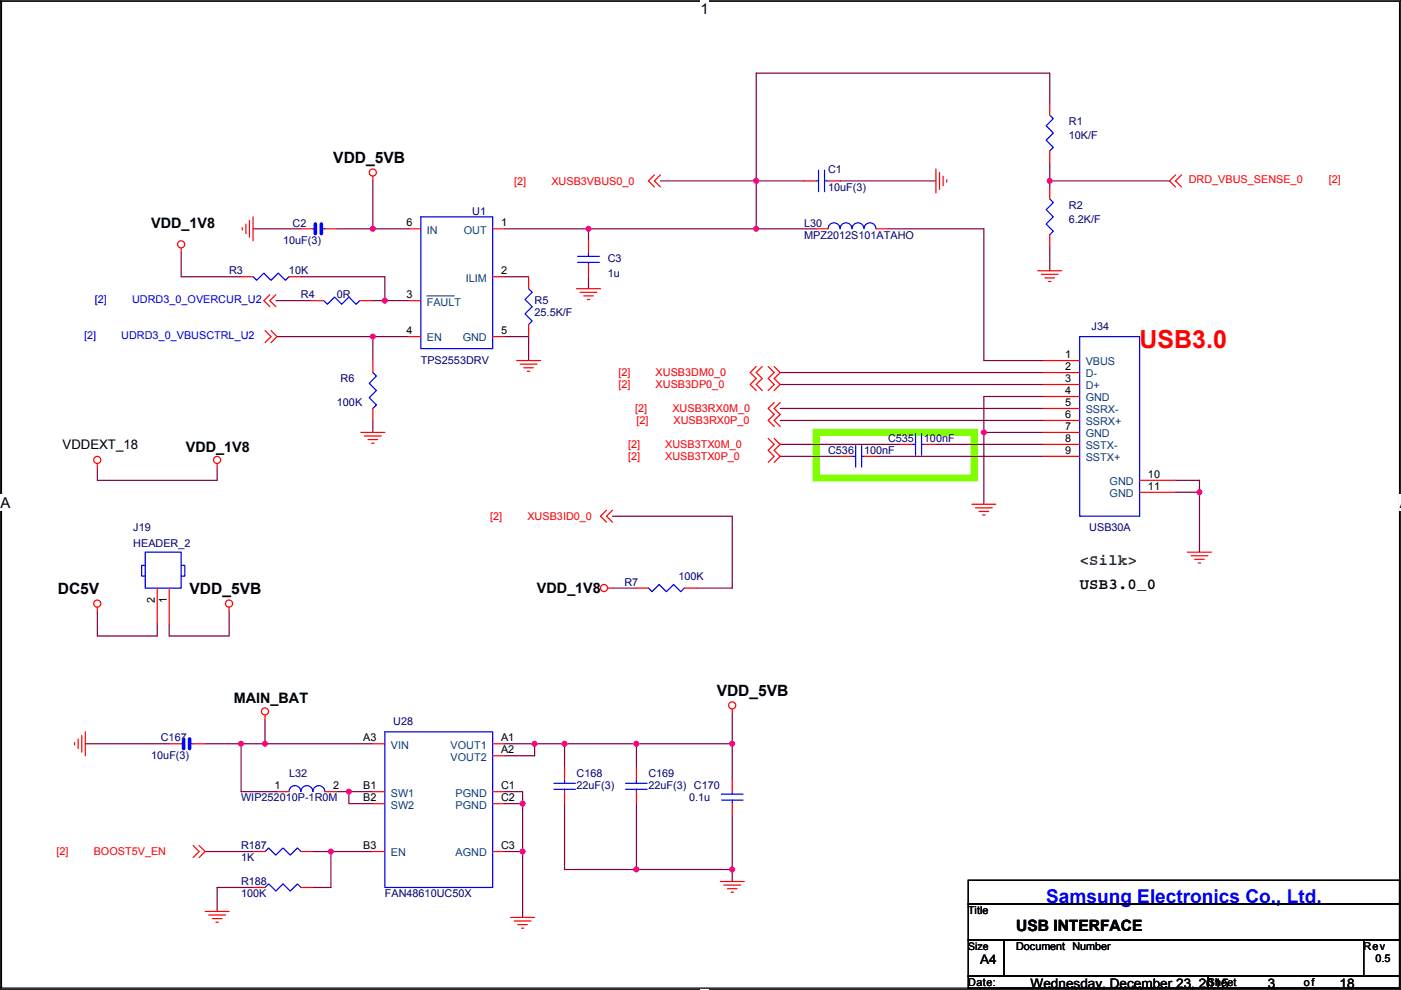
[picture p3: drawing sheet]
<svg xmlns="http://www.w3.org/2000/svg" width="297mm" height="210mm" viewBox="0 0 297 210" stroke-linecap="round" stroke-linejoin="round" font-family="sans-serif">
<path d="M.1 0h296.9v209.8h-296.9zM.3 .3h296.4v209.3h-296.4z" fill="none" stroke="#000" stroke-width=".25"/>
<g fill="#fff">
<path d="M148.5 .1h1.8v3.6h-1.8z"/>
<path d="M148.5 209.7h1.8v.2h-1.8z"/>
<path d="M.1 104.9h2.1v3.5h-2.1z"/>
<path d="M296.8 104.9h.2v3.5h-.2z"/>
</g>
<path d="M173 91.7h33.6v9.7h-33.6z" fill="none" stroke="#80ff00" stroke-width="1.5"/>
<g fill="none" stroke="#800040" stroke-width=".25">
<path d="M79.1 38.4v10.1M140 38.4h20.3M160.3 38.4h10.2M160.3 38.4v10.1M178.1 38.4h20.3M222.6 38.4v1.2M222.6 38.4h25.4M222.6 21.9v-6.4h-62.3v22.9M222.6 34.6v3.8M38.4 53.6v5.1h12.7M53.7 48.5h10.1M63.8 58.7h17.8v5.1"/>
<path d="M71.4 48.5h15.3M107 48.5h17.8v2.6M107 58.7h5.1M124.8 48.5h35.5M124.8 58.7v2.5M160.3 48.5h12.7M188.3 48.5h20.3v28h12.7M222.6 52.3v5.1M58.5 63.8h7.6M58.7 71.4h20.4M78.8 63.8h2.8M79.1 71.4v5.1"/>
<path d="M79.1 71.4h7.6M81.6 63.8h5.1M107 71.4h5.1v5.1M165.4 79h55.9M20.6 99.3v2.6h25.4v-2.6M79.1 89.2v2.5M165.4 94.3h25.4M165.4 96.8h12.7M165.4 81.6h55.9M165.4 86.6h55.9M165.4 89.2h55.9M185.7 96.8h35.6"/>
<path d="M198.4 94.3h22.9M208.6 91.7v15.3M221.3 84.1h-12.7v7.6h12.7M129.9 109.5h25.4v15.2h-7.7M249.2 101.9h5.1v2.5h-5.1M254.3 104.4v12.7M20.6 129.8v5.1h12.7v-2.5M48.6 129.8v5.1h-12.7v-2.5M129.9 124.7h5M18.1 157.8h17.8M43.5 157.8h7.6M51.1 157.8h5.1"/>
<path d="M51.1 157.8v10.1h7.6M56.2 157.8h22.9M56.2 152.7v5.1M107 157.8h6.3v2.5h-6.3M113.3 157.8h6.4M119.7 157.8v5M119.7 157.8h15.2M134.9 157.8v5M134.9 157.8h20.4M155.3 151.4v14M71.4 167.9h2.6v2.6h5.1M74 167.9h5.1"/>
<path d="M107 167.9h3.8v2.6M107 170.5h3.8M110.8 170.5v10.1M119.7 170.5v13.9h15.2M134.9 170.5v13.9M155.3 173v14M43.5 180.6h10.2M53.7 188.2h-7.7v5.1M66.4 180.6h3.8v7.6h-3.8M70.2 180.6h8.9M107 180.6h3.8M110.8 180.6v14"/>
<path d="M134.9 184.4h20.4"/>
</g>
<g fill="#f0f" stroke="#f0f" stroke-width=".25">
<circle cx="222.6" cy="38.4" r=".5"/>
<circle cx="160.3" cy="48.5" r=".5"/>
<circle cx="124.8" cy="48.5" r=".5"/>
<circle cx="208.6" cy="91.7" r=".5"/>
<circle cx="81.6" cy="63.8" r=".5"/>
<circle cx="79" cy="48.5" r=".5"/>
<circle cx="160.3" cy="38.4" r=".5"/>
<circle cx="79" cy="71.4" r=".5"/>
<circle cx="74" cy="167.9" r=".5"/>
<circle cx="56.2" cy="157.7" r=".5"/>
<circle cx="51.1" cy="157.7" r=".5"/>
<circle cx="110.8" cy="170.4" r=".5"/>
<circle cx="110.8" cy="180.6" r=".5"/>
<circle cx="70.2" cy="180.6" r=".5"/>
<circle cx="155.2" cy="157.7" r=".5"/>
<circle cx="134.9" cy="157.7" r=".5"/>
<circle cx="113.3" cy="157.7" r=".5"/>
<circle cx="155.2" cy="184.4" r=".5"/>
<circle cx="134.9" cy="184.4" r=".5"/>
<circle cx="119.7" cy="157.7" r=".5"/>
<circle cx="254.3" cy="104.4" r=".5"/>
</g>
<g fill="none" stroke="#f00" stroke-width=".25">
<path d="M79.1 37.4v1M138.7 37.1l-1.2 1.3 1.2 1.2M140 37.1l-1.3 1.3 1.3 1.2M170.5 38.4h2.5M175.6 38.4h2.5M198.4 35.8v5.1M199.2 36.6v3.6M200 37.4v2M200.7 38.1v.5M222.6 32v2.6M222.6 21.9v2.5M222.6 39.6v2.6"/>
<path d="M249.2 37.1l-1.2 1.3 1.2 1.2M250.5 37.1l-1.3 1.3 1.3 1.2M38.4 52.6v1M51.1 58.7h2.6M51.4 48.3v.5M52.1 47.5v2.1M52.9 46.8v3.5M53.7 46v5.1M61.3 58.7h2.5M63.8 48.5h2.6M68.9 48.5h2.5M86.7 48.5h2.5"/>
<path d="M104.5 58.7h2.5M104.5 48.5h2.5M112.1 58.7v2.5M124.8 56.2v2.5M124.8 51.1v2.5M173 48.5h2.6M185.7 48.5h2.6M220 57.4h5.1M220.8 58.2h3.5M221.5 58.9h2.1M222.3 59.7h.5M222.6 49.8v2.5"/>
<path d="M56.2 70.1l1.3 1.3-1.3 1.3M57.2 62.5l-1.3 1.3 1.3 1.2M57.5 70.1l1.2 1.3-1.2 1.3M58.5 62.5l-1.3 1.3 1.3 1.2M66.1 63.8h2.5M76.3 63.8h2.5M79.1 76.5v2.5M86.7 71.4h2.5M86.7 63.8h2.5M104.5 71.4h2.5M109.5 76.5h5.1M110.3 77.2h3.6"/>
<path d="M111.1 78h2M111.8 78.8h.5M112.1 68.9v2.5M122.2 61.2h5.1M123 62h3.6M123.8 62.8h2M124.5 63.5h.5M160.3 77.7l-1.2 1.3 1.2 1.3-1.2 1.3 1.2 1.2M161.6 77.7l-1.3 1.3 1.3 1.3-1.3 1.3 1.3 1.2M162.9 77.7l1.2 1.3-1.2 1.3 1.2 1.3-1.2 1.2M164.1 77.7l1.3 1.3-1.3 1.3 1.3 1.3-1.3 1.2M221.3 76.5h7.6"/>
<path d="M221.3 79h7.6M20.6 98.3v1M46 98.3v1M76.5 91.7h5.1M77.3 92.5h3.5M78 93.2h2.1M78.8 94h.5M79.1 86.6v2.6M162.9 93l1.2 1.3-1.2 1.2 1.2 1.3-1.2 1.3M164.1 93l1.3 1.3-1.3 1.2 1.3 1.3-1.3 1.3M164.1 85.4l-1.2 1.2 1.2 1.3-1.2 1.3 1.2 1.2M165.4 85.4l-1.3 1.2 1.3 1.3-1.3 1.3 1.3 1.2"/>
<path d="M178.1 96.8h2.6M183.2 96.8h2.5M190.8 94.3h2.6M195.9 94.3h2.5M221.3 81.6h7.6M221.3 84.1h7.6M221.3 86.6h7.6M221.3 89.2h7.6M221.3 91.7h7.6M221.3 94.3h7.6M221.3 96.8h7.6M128.6 108.2l-1.3 1.3 1.3 1.3"/>
<path d="M129.9 108.2l-1.3 1.3 1.3 1.3M206.1 107h5M206.8 107.7h3.6M207.6 108.5h2M208.3 109.2h.5M241.6 101.9h7.6M241.6 104.4h7.6M251.8 117.1h5.1M252.5 117.9h3.6M253.3 118.6h2M254.1 119.4h.5M20.6 128.8v1"/>
<path d="M33.3 124.7v7.7M35.9 124.7v7.7M48.6 128.8v1M128.8 124.7h1.1M134.9 124.7h2.6M145.1 124.7h2.5M15.8 157.5v.5M16.6 156.7v2.1M17.3 156v3.5M18.1 155.2v5.1M35.9 157.8h2.5M41 157.8h2.5"/>
<path d="M56.2 151.7v1M79.1 157.8h2.5M104.5 157.8h2.5M155.3 150.4v1M41 179.3l1.2 1.3-1.2 1.3M42.2 179.3l1.3 1.3-1.3 1.3M58.7 167.9h2.6M68.9 167.9h2.5M79.1 167.9h2.5M79.1 170.5h2.5M104.5 170.5h2.5M104.5 160.3h2.5"/>
<path d="M104.5 167.9h2.5M119.7 167.9v2.6M119.7 162.8v2.6M134.9 167.9v2.6M134.9 162.8v2.6M155.3 165.4v2.5M155.3 170.5v2.5M43.5 193.3h5.1M44.3 194.1h3.5M45 194.8h2.1M45.8 195.6h.5M53.7 188.2h2.5"/>
<path d="M53.7 180.6h2.5M63.8 188.2h2.6M63.8 180.6h2.6M79.1 180.6h2.5M104.5 180.6h2.5M108.3 194.6h5M109 195.3h3.6M109.8 196.1h2M110.6 196.9h.5M152.7 187h5.1M153.5 187.7h3.5M154.2 188.5h2.1"/>
<path d="M155 189.3h.5"/>
<circle cx="79" cy="36.6" r=".76"/>
<circle cx="38.4" cy="51.8" r=".76"/>
<circle cx="20.6" cy="97.5" r=".76"/>
<circle cx="46" cy="97.5" r=".76"/>
<circle cx="20.6" cy="128" r=".76"/>
<circle cx="48.6" cy="128" r=".76"/>
<circle cx="128.1" cy="124.7" r=".76"/>
<circle cx="56.2" cy="150.9" r=".76"/>
<circle cx="155.2" cy="149.6" r=".76"/>
</g>
<path d="M205.3 186.7h91.4v5.1h-91.4zM205.3 191.8h91.4v7.6h-91.4zM205.3 199.4h7.6v7.6h-7.6zM212.9 199.4h76.2v7.6h-76.2zM289.1 199.4h7.6v7.6h-7.6zM205.3 207h50.8v2.6h-50.8zM256.1 207h40.6v2.6h-40.6z" fill="none" stroke="#000" stroke-width=".25"/>
<g fill="none" stroke="#00f" stroke-width=".25">
<path d="M173 38.4h.5M173.5 36.1v4.6M174.8 36.1v4.6M174.8 38.4h.8M222.6 24.4l.7 .8-1.5 1.5 1.5 1.5-1.5 1.5 1.5 1.6-.7 .7M53.7 58.7l.7 .8 1.5-1.6 1.6 1.6 1.5-1.6 1.5 1.6 .8-.8M66.4 48.5h.5M68.1 48.5h.8M89.2 46h15.3v27.9h-15.3zM122.5 54.4h4.6M122.5 55.6h4.6M124.8 55.6v.6"/>
<path d="M124.8 53.6v.8M175.6 48.5a1.27 1.27 0 0 1 1.2-1.2 1.27 1.27 0 0 1 1.3 1.2 1.27 1.27 0 0 1 1.3-1.2 1.27 1.27 0 0 1 1.3 1.2 1.27 1.27 0 0 1 1.2-1.2 1.27 1.27 0 0 1 1.3 1.2 1.26 1.26 0 0 1 1.3-1.2 1.26 1.26 0 0 1 1.2 1.2M222.6 42.2l.7 .7-1.5 1.6 1.5 1.5-1.5 1.5 1.5 1.5-.7 .8M68.6 63.8l.8 .7 1.5-1.5 1.6 1.5 1.5-1.5 1.5 1.5 .8-.7M79.1 79l.7 .8-1.5 1.5 1.5 1.5-1.5 1.5 1.5 1.6-.7 .7M112.1 61.2l.7 .8-1.5 1.5 1.5 1.5-1.5 1.6 1.5 1.5-.7 .8M228.9 71.4h12.7v38.1h-12.7zM180.7 96.8h.7M181.4 94.5v4.6M182.7 94.5v4.6M182.7 96.8h.5M193.4 94.3h.7"/>
<path d="M194.1 92v4.5M195.4 92v4.5M195.4 94.3h.5M30.8 117.1h7.6v7.6h-7.6zM30.8 119.9h-.8v2.3h.8M38.4 119.9h.8v2.3h-.8M137.5 124.7l.7 .8 1.6-1.5 1.5 1.5 1.5-1.5 1.5 1.5 .8-.8M38.4 157.8h.5M40.2 157.8h.8M81.6 155.2h22.9v33h-22.9zM61.3 167.9a1.26 1.26 0 0 1 1.2-1.3 1.26 1.26 0 0 1 1.3 1.3 1.27 1.27 0 0 1 1.3-1.3 1.27 1.27 0 0 1 1.2 1.3M66.4 167.9a1.26 1.26 0 0 1 1.2-1.3 1.26 1.26 0 0 1 1.3 1.3"/>
<path d="M117.4 166.1h4.6M117.4 167.4h4.6M119.7 167.4v.5M119.7 165.4v.7M132.6 166.1h4.6M132.6 167.4h4.6M134.9 167.4v.5M134.9 165.4v.7M153 169.7h4.5M153 168.4h4.5M155.3 167.9v.5M155.3 169.7v.8"/>
<path d="M56.2 188.2l.8-.7 1.5 1.5 1.5-1.5 1.5 1.5 1.6-1.5 .7 .7M56.2 180.6l.8-.7 1.5 1.5 1.5-1.5 1.5 1.5 1.6-1.5 .7 .7"/>
</g>
<path d="M66.9 47.5v2.1M68.1 47.5v2.1M38.9 156.7v2.1M40.2 156.7v2.1" fill="none" stroke="#00f" stroke-width=".76"/>
<path d="M90.5 62.8h5.8" fill="none" stroke="#004080" stroke-width=".21"/>
<text font-size="5.3" fill="#f00" x="241.6" y="73.8">USB3.0</text>
<text font-size="4" fill="#00f" x="221.8" y="191.5">Samsung Electronics Co., Ltd.</text>
<g font-size="3.3">
<text x="70.7" y="34.6">VDD_5VB</text>
<text x="228.9" y="124.9">USB3.0_0</text>
<text x="12.3" y="126">DC5V</text>
<text x="40.2" y="126">VDD_5VB</text>
<text x="152" y="147.6">VDD_5VB</text>
<text x="215.5" y="197.4">USB INTERFACE</text>
</g>
<text font-size="3.3" fill="#008000" x="228.9" y="119.9">&lt;Silk&gt;</text>
<g font-size="3.2">
<text x="148.5" y="3">1</text>
<text x=".1" y="107.7">A</text>
<text x="296.8" y="107.7">A</text>
</g>
<g font-size="3">
<text x="32.1" y="48.3">VDD_1V8</text>
<text x="39.4" y="95.8">VDD_1V8</text>
<text x="113.9" y="125.8">VDD_1V8</text>
<text x="49.6" y="149.2">MAIN_BAT</text>
</g>
<g font-size="2.8">
<text x="13.3" y="95.2">VDDEXT_18</text>
<text x="207.8" y="204.4">A4</text>
<text x="218.5" y="209.5">Wednesday, December 23, 2015</text>
<text x="268.8" y="209.5">3</text>
<text x="284" y="209.5">18</text>
</g>
<g font-size="2.3" fill="#000080">
<text x="226.6" y="26.5">R1</text>
<text x="226.6" y="29.5">10K/F</text>
<text x="175.6" y="36.6">C1</text>
<text x="175.6" y="40.4">10uF(3)</text>
<text x="100.1" y="45.5">U1</text>
<text x="226.6" y="44.2">R2</text>
<text x="226.6" y="47.3">6.2K/F</text>
<text x="60" y="51.9">10uF(3)</text>
<text x="62" y="48">C2</text>
<text x="170.5" y="48">L30</text>
<text x="170.5" y="50.6">MPZ2012S101ATAHO</text>
<text x="48.6" y="58.2">R3</text>
<text x="61.3" y="58.2">10K</text>
<text x="128.8" y="55.7">C3</text>
<text x="128.8" y="58.7">1u</text>
<text x="63.8" y="63.3">R4</text>
<text x="71.4" y="63.3">0R</text>
<text x="113.3" y="64.6">R5</text>
<text x="113.3" y="67.1">25.5K/F</text>
<text x="231.5" y="69.9">J34</text>
<text x="89.2" y="77.3">TPS2553DRV</text>
<text x="72.2" y="81.1">R6</text>
<text x="71.4" y="86.1">100K</text>
<text x="188.3" y="93.8">C535</text>
<text x="195.9" y="93.8">100nF</text>
<text x="175.6" y="96.3">C536</text>
<text x="183.2" y="96.3">100nF</text>
<text x="28.3" y="112.6">J19</text>
<text x="230.9" y="112.6">USB30A</text>
<text x="28.3" y="116.1">HEADER_2</text>
<text x="132.4" y="124.2">R7</text>
<text x="143.8" y="123">100K</text>
<text x="83.4" y="153.7">U28</text>
<text x="32.1" y="161.1">10uF(3)</text>
<text x="34.1" y="157.3">C167</text>
<text x="61.3" y="164.9">L32</text>
<text x="122.2" y="164.9">C168</text>
<text x="122.2" y="167.4">22uF(3)</text>
<text x="137.5" y="164.9">C169</text>
<text x="137.5" y="167.4">22uF(3) C170</text>
<text x="51.1" y="170">WIP252010P-1R0M</text>
<text x="146.1" y="170">0.1u</text>
<text x="51.1" y="180.1">R187</text>
<text x="51.1" y="182.7">1K</text>
<text x="51.1" y="187.7">R188</text>
<text x="51.1" y="190.3">100K</text>
<text x="81.6" y="190.3">FAN48610UC50X</text>
</g>
<g font-size="2.3" fill="#f00">
<text x="109" y="39.2">[2]</text>
<text x="116.9" y="39.2">XUSB3VBUS0_0</text>
<text x="252" y="38.9">DRD_VBUS_SENSE_0</text>
<text x="281.7" y="38.9">[2]</text>
<text x="131.1" y="79.8">[2]</text>
<text x="131.1" y="82.3">[2]</text>
<text x="139" y="79.8">XUSB3DM0_0</text>
<text x="139" y="82.3">XUSB3DP0_0</text>
<text x="134.7" y="87.4">[2]</text>
<text x="134.9" y="90">[2]</text>
<text x="142.6" y="87.4">XUSB3RX0M_0</text>
<text x="142.8" y="90">XUSB3RX0P_0</text>
<text x="133.2" y="95">[2]</text>
<text x="141" y="95">XUSB3TX0M_0</text>
<text x="133.2" y="97.6">[2]</text>
<text x="141" y="97.6">XUSB3TX0P_0</text>
<text x="103.9" y="110.3">[2]</text>
<text x="111.8" y="110.3">XUSB3ID0_0</text>
<text x="12" y="181.4">[2]</text>
<text x="19.9" y="181.4">BOOST5V_EN</text>
</g>
<g font-size="2.3">
<text x="86.2" y="48">6</text>
<text x="106.2" y="48">1</text>
<text x="106.2" y="58.2">2</text>
<text x="86.2" y="63.2">3</text>
<text x="86.2" y="70.9">4</text>
<text x="106.2" y="70.9">5</text>
<text x="225.9" y="75.9">1</text>
<text x="225.9" y="78.5">2</text>
<text x="225.9" y="81">3</text>
<text x="225.9" y="83.6">4</text>
<text x="225.9" y="86.1">5</text>
<text x="225.9" y="88.6">6</text>
<text x="225.9" y="91.2">7</text>
<text x="225.9" y="93.7">8</text>
<text x="225.9" y="96.3">9</text>
<text x="243.4" y="101.3">10</text>
<text x="243.4" y="103.9">11</text>
<text x="32.8" y="127.8" transform="rotate(-90 32.8 127.8)">2</text>
<text x="35.3" y="127.8" transform="rotate(-90 35.3 127.8)">1</text>
<text x="77" y="157.2">A3</text>
<text x="106.2" y="157.2">A1</text>
<text x="106.2" y="159.8">A2</text>
<text x="58.2" y="167.4">1</text>
<text x="70.7" y="167.4">2</text>
<text x="77" y="167.4">B1</text>
<text x="106.2" y="167.4">C1</text>
<text x="77" y="169.9">B2</text>
<text x="106.2" y="169.9">C2</text>
<text x="77" y="180.1">B3</text>
<text x="106.2" y="180.1">C3</text>
<text x="205.3" y="193.8">Title</text>
<text x="215.5" y="201.5">Document Number</text>
<text x="289.1" y="201.5">Rev</text>
<text x="205.3" y="209.1">Date:</text>
<text x="256.1" y="209.1">Sheet</text>
<text x="276.4" y="209.1">of</text>
<text x="291.7" y="204">0.5</text>
</g>
<g font-size="2.3" fill="#004080">
<text x="90.5" y="49.6">IN</text>
<text x="98.3" y="49.6">OUT</text>
<text x="98.8" y="59.7">ILIM</text>
<text x="90.5" y="64.8">FAULT</text>
<text x="90.5" y="72.4">EN</text>
<text x="98.1" y="72.4">GND</text>
<text x="230.2" y="77.5">VBUS</text>
<text x="230.2" y="80.1">D-</text>
<text x="230.2" y="82.6">D+</text>
<text x="230.2" y="85.1">GND</text>
<text x="230.2" y="87.7">SSRX-</text>
<text x="230.2" y="90.2">SSRX+</text>
<text x="230.2" y="92.8">GND</text>
<text x="230.2" y="95.3">SSTX-</text>
<text x="230.2" y="97.8">SSTX+</text>
<text x="235.3" y="102.9">GND</text>
<text x="235.3" y="105.5">GND</text>
<text x="82.9" y="158.8">VIN</text>
<text x="95.5" y="158.8">VOUT1</text>
<text x="95.5" y="161.3">VOUT2</text>
<text x="82.9" y="169">SW1</text>
<text x="82.9" y="171.5">SW2</text>
<text x="96.6" y="171.5">PGND</text>
<text x="96.6" y="169">PGND</text>
<text x="82.9" y="181.7">EN</text>
<text x="96.6" y="181.7">AGND</text>
</g>
<g font-size="2.3" fill="#00f">
<text x="20.1" y="64.3">[2]</text>
<text x="28" y="64.3">UDRD3_0_OVERCUR_U2</text>
<text x="17.8" y="71.9">[2]</text>
<text x="25.7" y="71.9">UDRD3_0_VBUSCTRL_U2</text>
</g>
<text font-size="2.2" x="205.3" y="201.4">Size</text>
</svg>
